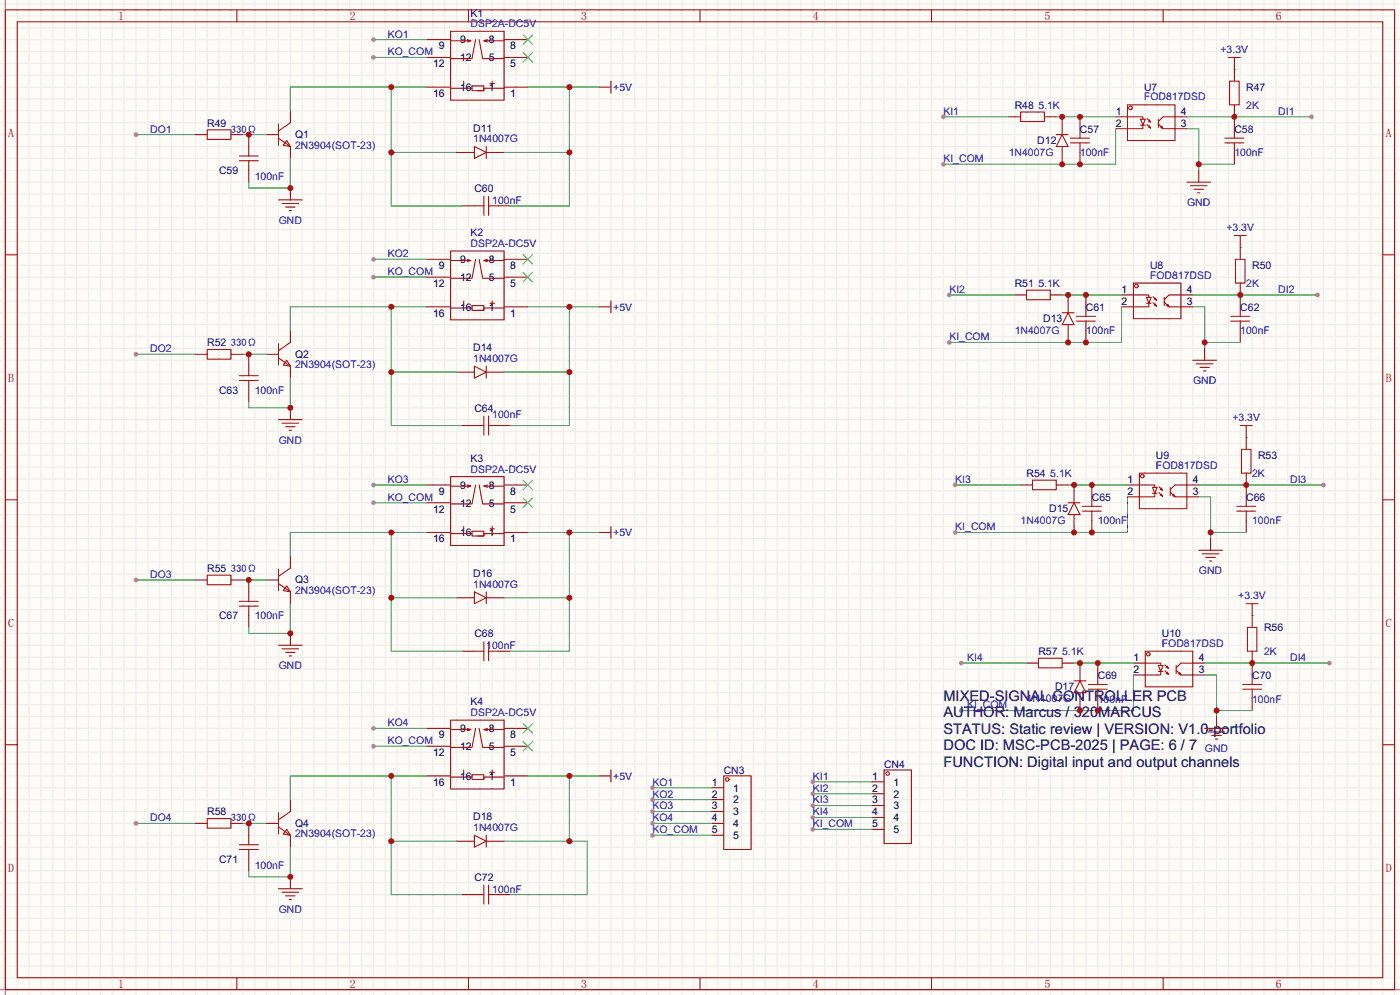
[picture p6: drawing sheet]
<svg xmlns="http://www.w3.org/2000/svg" width="299mm" height="213mm" viewBox="0 0 299 213" stroke-linecap="round" stroke-linejoin="round" font-family="sans-serif">
<path d="M0 0h299.5v212.8h-299.5z" fill="#fffcf7"/>
<g fill="none" stroke="#ededed" stroke-width=".25">
<path d="M0 .9h299.5M0 3.4h299.5M0 5.9h299.5M0 8.5h299.5M0 11h299.5M0 13.6h299.5M0 16.1h299.5M0 18.6h299.5M1.1 0v212.8M3.7 0v212.8M6.2 0v212.8M8.8 0v212.8"/>
<path d="M11.3 0v212.8M13.8 0v212.8M16.4 0v212.8M18.9 0v212.8M21.5 0v212.8M24 0v212.8M26.5 0v212.8M29.1 0v212.8M31.6 0v212.8M34.2 0v212.8M36.7 0v212.8M39.2 0v212.8"/>
<path d="M41.8 0v212.8M44.3 0v212.8M46.9 0v212.8M49.4 0v212.8M51.9 0v212.8M54.5 0v212.8M57 0v212.8M59.6 0v212.8M62.1 0v212.8M64.6 0v212.8M67.2 0v212.8M69.7 0v212.8"/>
<path d="M72.3 0v212.8M74.8 0v212.8M77.3 0v212.8M79.9 0v212.8M82.4 0v212.8M85 0v212.8M87.5 0v212.8M90 0v212.8M92.6 0v212.8M95.1 0v212.8M97.7 0v212.8M100.2 0v212.8"/>
<path d="M102.7 0v212.8M105.3 0v212.8M107.8 0v212.8M110.4 0v212.8M112.9 0v212.8M115.4 0v212.8M118 0v212.8M120.5 0v212.8M123.1 0v212.8M125.6 0v212.8M128.1 0v212.8M130.7 0v212.8"/>
<path d="M133.2 0v212.8M135.8 0v212.8M138.3 0v212.8M140.8 0v212.8M143.4 0v212.8M145.9 0v212.8M148.5 0v212.8M151 0v212.8M153.5 0v212.8M156.1 0v212.8M158.6 0v212.8M161.2 0v212.8"/>
<path d="M163.7 0v212.8M166.2 0v212.8M168.8 0v212.8M171.3 0v212.8M173.9 0v212.8M176.4 0v212.8M178.9 0v212.8M181.5 0v212.8M184 0v212.8M186.6 0v212.8M189.1 0v212.8M191.6 0v212.8"/>
<path d="M194.2 0v212.8M196.7 0v212.8M199.3 0v212.8M201.8 0v212.8M204.3 0v212.8M206.9 0v212.8M209.4 0v212.8M212 0v212.8M214.5 0v212.8M217 0v212.8M219.6 0v212.8M222.1 0v212.8"/>
<path d="M224.7 0v212.8M227.2 0v212.8M229.7 0v212.8M232.3 0v212.8M234.8 0v212.8M237.4 0v212.8M239.9 0v212.8M242.4 0v212.8M245 0v212.8M247.5 0v212.8M250.1 0v212.8M252.6 0v212.8"/>
<path d="M255.1 0v212.8M257.7 0v212.8M260.2 0v212.8M262.8 0v212.8M265.3 0v212.8M267.8 0v212.8M270.4 0v212.8M272.9 0v212.8M275.5 0v212.8M278 0v212.8M280.5 0v212.8M283.1 0v212.8"/>
<path d="M285.6 0v212.8M288.2 0v212.8M290.7 0v212.8M293.2 0v212.8M295.8 0v212.8M298.3 0v212.8M0 21.2h299.5M0 23.7h299.5M0 26.3h299.5M0 28.8h299.5M0 31.3h299.5M0 33.9h299.5"/>
<path d="M0 36.4h299.5M0 39h299.5M0 41.5h299.5M0 44h299.5M0 46.6h299.5M0 49.1h299.5M0 51.7h299.5M0 54.2h299.5M0 56.7h299.5M0 59.3h299.5M0 61.8h299.5M0 64.4h299.5"/>
<path d="M0 66.9h299.5M0 69.4h299.5M0 72h299.5M0 74.5h299.5M0 77.1h299.5M0 79.6h299.5M0 82.1h299.5M0 84.7h299.5M0 87.2h299.5M0 89.8h299.5M0 92.3h299.5M0 94.8h299.5"/>
<path d="M0 97.4h299.5M0 99.9h299.5M0 102.5h299.5M0 105h299.5M0 107.5h299.5M0 110.1h299.5M0 112.6h299.5M0 115.2h299.5M0 117.7h299.5M0 120.2h299.5M0 122.8h299.5M0 125.3h299.5"/>
<path d="M0 127.9h299.5M0 130.4h299.5M0 132.9h299.5M0 135.5h299.5M0 138h299.5M0 140.6h299.5M0 143.1h299.5M0 145.6h299.5M0 148.2h299.5M0 150.7h299.5M0 153.3h299.5M0 155.8h299.5"/>
<path d="M0 158.3h299.5M0 160.9h299.5M0 163.4h299.5M0 166h299.5M0 168.5h299.5M0 171h299.5M0 173.6h299.5M0 176.1h299.5M0 178.7h299.5M0 181.2h299.5M0 183.7h299.5M0 186.3h299.5"/>
<path d="M0 188.8h299.5M0 191.4h299.5M0 193.9h299.5M0 196.4h299.5M0 199h299.5M0 201.5h299.5M0 204.1h299.5M0 206.6h299.5M0 209.1h299.5M0 211.7h299.5"/>
</g>
<path d="M1.1 0v212.8M0 211.7h299.5" fill="none" stroke="#999" stroke-width=".25"/>
<g fill="none" stroke="#870000" stroke-width=".21">
<path d="M91.3 18.6h5.1M91.3 12.3h5.1M91.3 8.5h5.1M107.8 18.6h5.1M107.8 12.3h5.1M107.8 8.5h5.1M128.1 18.6h2.6M264 12.3v5.1M41.8 28.8h2.5M49.4 28.8h2.5M53.2 28.8v2.5M53.2 36.4v2.6"/>
<path d="M57 28.8h2.6M62.1 23.7v2.6M62.1 31.3v2.6M97.7 32.6h3.8M104 32.6h3.8M215.8 25h2.5M223.4 25h2.5M227.2 25v3.8M227.2 31.3v3.8M231 25v2.5M231 32.6v2.5M238.6 25h2.6"/>
<path d="M238.6 27.5h2.6M251.3 25h2.6M251.3 27.5h2.6M256.4 36.4v2.6M264 22.4v5.1M264 32.6v2.5M62.1 40.2v2.6M91.3 59.3h5.1M91.3 55.5h5.1M98.9 44h2.6M106.6 44h2.5M107.8 59.3h5.1"/>
<path d="M107.8 55.5h5.1M265.3 50.4v5.1M41.8 75.8h2.5M49.4 75.8h2.5M53.2 75.8v2.5M57 75.8h2.6M62.1 70.7v2.5M62.1 78.3v2.6M91.3 65.6h5.1M97.7 79.6h3.8M104 79.6h3.8M107.8 65.6h5.1"/>
<path d="M128.1 65.6h2.6M217 63.1h2.6M224.7 63.1h2.5M228.5 63.1v3.8M228.5 69.4v3.8M232.3 63.1v2.5M232.3 70.7v2.5M239.9 65.6h2.5M239.9 63.1h2.5M252.6 65.6h2.5M252.6 63.1h2.5M257.7 74.5v2.6"/>
<path d="M265.3 60.5v5.1M265.3 70.7v2.5M53.2 83.4v2.5M62.1 87.2v2.6M98.9 91h2.6M106.6 91h2.5M266.6 91v5.1M62.1 119v2.5M91.3 113.9h5.1M91.3 103.7h5.1M91.3 107.5h5.1M107.8 113.9h5.1"/>
<path d="M107.8 103.7h5.1M107.8 107.5h5.1M128.1 113.9h2.6M218.3 103.7h2.6M225.9 103.7h2.6M229.7 103.7v3.8M229.7 110.1v3.8M233.6 103.7v2.6M233.6 111.3v2.6M241.2 103.7h2.5M241.2 106.3h2.5M253.9 103.7h2.5"/>
<path d="M253.9 106.3h2.5M259 115.2v2.5M266.6 101.2v5.1M266.6 111.3v2.6M41.8 124h2.5M49.4 124h2.5M53.2 124v2.6M53.2 131.7v2.5M57 124h2.6M62.1 126.6v2.5M62.1 135.5v2.5M97.7 127.9h3.8"/>
<path d="M98.9 139.3h2.6M104 127.9h3.8M106.6 139.3h2.5M267.8 129.1v5.1M267.8 139.3v5.1M91.3 159.6h5.1M91.3 155.8h5.1M107.8 159.6h5.1M107.8 155.8h5.1M219.6 141.8h2.5M227.2 141.8h2.5M231 141.8v3.8"/>
<path d="M231 148.2v3.8M234.8 141.8v2.6M234.8 149.4v2.6M242.4 141.8h2.6M242.4 144.4h2.6M255.1 141.8h2.6M255.1 144.4h2.6M260.2 153.3v2.5M267.8 149.4v2.6M41.8 176.1h2.5M49.4 176.1h2.5M53.2 176.1v2.6"/>
<path d="M57 176.1h2.6M62.1 171v2.6M62.1 178.7v2.5M91.3 166h5.1M97.7 179.9h3.8M104 179.9h3.8M107.8 166h5.1M128.1 166h2.6M152.3 176.1h2.5M152.3 168.5h2.5M152.3 171h2.5M152.3 173.6h2.5"/>
<path d="M152.3 178.7h2.5M186.6 167.2h2.5M186.6 169.8h2.5M186.6 172.3h2.5M186.6 174.8h2.5M186.6 177.4h2.5M53.2 183.7v2.6M62.1 187.5v2.6M98.9 191.4h2.6M106.6 191.4h2.5"/>
</g>
<g fill="none" stroke="#a10000" stroke-width=".21">
<path d="M1.1 2.1h297.2v209.6h-297.2zM3.7 4.7h292.1v204.4h-292.1zM50.7 2.1v2.6M96.4 6.7h11.4v14.7h-11.4zM96.4 18.9h4.6M99.2 17.4v1M99.9 8.5l.8 .2h-4.3M100.2 2.1v2.6M100.7 8.7l-.8 .3M101 18.4h2.5v1h-2.5zM101.7 8.5l-.7 4h-4.6M102.5 8.5l.8 4h4.5"/>
<path d="M103.5 8.7l.8 .3M104.3 8.5l-.8 .2h4.3M104.8 17.9h1M105.3 17.4v1M107.8 18.9h-4.3v.5h-1.3M130.7 17.4v2.5M149.7 2.1v2.6M199.3 2.1v2.6M248.8 2.1v2.6M262.8 12.3h2.5M263 17.4h2v5h-2zM44.3 27.8h5.1v2h-5.1z"/>
<path d="M51.2 33.4h4M51.2 34.4h4M53.2 31.3v2.1M53.2 34.4v2M59.6 29.6l2.5 1.7M59.6 26.5v4.6M61.3 30.1l.8 1.2-1.5-.2zM62.1 26.3l-2.5 1.7M101.5 31.3l2.5 1.3-2.5 1.3zM104 31.3v2.6M218.3 24h5.1v2h-5.1zM225.9 28.8h2.6"/>
<path d="M227.2 28.8l1.3 2.5h-2.6zM229 30.6h4M229 29.6h4M231 27.5v2.1M231 30.6v2M241.2 22.4h10.1v7.7h-10.1zM241.2 25h3.3v.5M244 25.5h1l-.5 1.3zM244 26.8h1M244.5 26.8v.7h-3.3M245.4 25.4l.7 .7-.2-.5M245.4 26.6l.7 .8-.2-.5"/>
<path d="M245.6 25.9l.5 .2M245.6 27.1l.5 .3M247.8 26.5l1 1-.3-.5M247.8 25.5v1.8M248.3 27.3l.5 .2h2.5M251.3 25h-2.5l-1 1M253.9 39h5.1M254.6 39.7h3.6M262 30.6h4.1M262 29.6h4.1M264 27.5v2.1M264 30.6v2"/>
<path d="M1.1 54.5h2.6M59.6 42.8h5M60.3 43.5h3.6M61.1 44.3h2M61.8 45h.6M96.4 53.7h11.4v14.7h-11.4zM99.9 55.5l.8 .2h-4.3M100.7 55.7l-.8 .3M101.5 44h2M101.7 55.5l-.7 4h-4.6M102.5 55.5l.8 4h4.5M103.5 55.7l.8 .3"/>
<path d="M103.5 42v4.1M104.3 55.5l-.8 .2h4.3M104.5 42v4.1M104.5 44h2.1M255.4 40.5h2M256.2 41.2h.5M264 50.4h2.6M264.3 55.5h2v5h-2zM295.8 54.5h2.5M44.3 74.8h5.1v2h-5.1zM53.2 78.3v2.1M59.6 73.5v4.6"/>
<path d="M59.6 76.5l2.5 1.8M61.3 77.1l.8 1.2-1.5-.2zM62.1 73.2l-2.5 1.8M96.4 65.9h4.6M99.2 64.4v1M101 65.4h2.5v1h-2.5zM101.5 78.3l2.5 1.3-2.5 1.3zM104 78.3v2.6M104.8 64.9h1M105.3 64.4v1M107.8 65.9h-4.3v.5h-1.3M130.7 64.4v2.5"/>
<path d="M219.6 62.1h5.1v2h-5.1zM227.2 66.9h2.5M228.5 66.9l1.2 2.5h-2.5zM230.3 68.7h4M230.3 67.7h4M232.3 65.6v2.1M232.3 68.7v2M242.4 60.5h10.2v7.7h-10.2zM242.4 63.1h3.3v.5M245.2 63.6h1.1l-.6 1.3zM245.2 64.9h1.1M245.7 64.9v.7h-3.3"/>
<path d="M246.6 63.5l.8 .7-.3-.5M246.6 64.7l.8 .8-.3-.5M246.9 64l.5 .2M246.9 65.2l.5 .3M249 64.6l1.1 1-.3-.5M249 63.6v1.8M249.6 65.4l.5 .2h2.5M252.6 63.1h-2.5l-1.1 1M255.1 77.1h5.1M255.9 77.8h3.6M256.7 78.6h2M257.4 79.3h.5"/>
<path d="M263.3 68.7h4M263.3 67.7h4M265.3 65.6v2.1M265.3 68.7v2M51.2 80.4h4M51.2 81.4h4M53.2 81.4v2M59.6 89.8h5M60.3 90.5h3.6M61.1 91.3h2M61.8 92h.6M101.5 91h2"/>
<path d="M103.5 89v4.1M104.5 91h2.1M104.5 89v4.1M265.3 91h2.5M265.6 96.1h2v5.1h-2zM1.1 106.9h2.6M96.4 101.9h11.4v14.8h-11.4zM96.4 114.1h4.6M99.2 112.6v1M99.9 103.7l.8 .3h-4.3M100.7 104l-.8 .2M101 113.6h2.5v1h-2.5z"/>
<path d="M101.7 103.7l-.7 4.1h-4.6M102.5 103.7l.8 4.1h4.5M103.5 104l.8 .2M104.3 103.7l-.8 .3h4.3M104.8 113.1h1M105.3 112.6v1M107.8 114.1h-4.3v.5h-1.3M130.7 112.6v2.6M220.9 102.7h5v2h-5zM228.5 107.5h2.5M229.7 107.5l1.3 2.6h-2.5zM231.5 109.3h4.1"/>
<path d="M231.5 108.3h4.1M233.6 106.3v2M233.6 109.3v2M243.7 101.2h10.2v7.6h-10.2zM243.7 103.7h3.3v.5M246.5 104.2h1l-.5 1.3zM246.5 105.5h1M247 105.5v.8h-3.3M247.9 104.1l.8 .8-.3-.5M247.9 105.4l.8 .7-.3-.5M248.2 104.6l.5 .3M248.2 105.9l.5 .2"/>
<path d="M250.3 105.2l1 1.1-.2-.5M250.3 104.2v1.8M250.8 106l.5 .3h2.6M253.9 103.7h-2.6l-1 1M256.4 117.7h5.1M257.2 118.5h3.5M257.9 119.2h2.1M258.7 120h.5M264.5 109.3h4.1M264.5 108.3h4.1M266.6 106.3v2M266.6 109.3v2"/>
<path d="M295.8 106.9h2.5M44.3 123h5.1v2.1h-5.1zM51.2 128.6h4M51.2 129.6h4M53.2 126.6v2M53.2 129.6v2.1M59.6 138h5M59.6 121.8v4.5M59.6 124.8l2.5 1.8M60.3 138.8h3.6M61.1 139.5h2M61.3 125.3l.8 1.3-1.5-.3z"/>
<path d="M62.1 121.5l-2.5 1.8M101.5 126.6l2.5 1.3-2.5 1.2zM101.5 139.3h2M103.5 137.3v4M104 126.6v2.5M104.5 139.3h2.1M104.5 137.3v4M245 139.3h10.1v7.6h-10.1zM266.6 129.1h2.5M266.8 134.2h2.1v5.1h-2.1zM1.1 159.3h2.6M61.8 140.3h.6"/>
<path d="M96.4 154h11.4v14.7h-11.4zM99.9 155.8l.8 .2h-4.3M100.7 156l-.8 .3M101.7 155.8l-.7 4.1h-4.6M102.5 155.8l.8 4.1h4.5M103.5 156l.8 .3M104.3 155.8l-.8 .2h4.3M222.1 140.8h5.1v2h-5.1zM229.7 145.6h2.6M231 145.6l1.3 2.6h-2.6zM232.8 147.4h4.1M232.8 146.4h4.1"/>
<path d="M234.8 144.4v2M234.8 147.4v2M245 141.8h3.3v.5M247.8 142.3h1l-.5 1.3zM247.8 143.6h1M248.3 143.6v.8h-3.3M249.2 142.2l.7 .8-.2-.5M249.2 143.5l.7 .7-.2-.5M249.4 142.7l.5 .3M249.4 144l.5 .2M251.6 143.3l1 1.1-.3-.5M251.6 142.3v1.8"/>
<path d="M252.1 144.1l.5 .3h2.5M255.1 141.8h-2.5l-1 1M257.7 155.8h5.1M258.4 156.6h3.6M259.2 157.3h2M260 158.1h.5M265.8 147.4h4.1M265.8 146.4h4.1M267.8 144.4v2M267.8 147.4v2M295.8 159.3h2.5M44.3 175.1h5.1v2h-5.1z"/>
<path d="M53.2 178.7v2M59.6 173.8v4.6M59.6 176.9l2.5 1.8M61.3 177.4l.8 1.3-1.5-.3zM62.1 173.6l-2.5 1.8M96.4 166.2h4.6M99.2 164.7v1M101 165.7h2.5v1h-2.5zM101.5 178.7l2.5 1.2-2.5 1.3zM104 178.7v2.5M104.8 165.2h1M105.3 164.7v1"/>
<path d="M107.8 166.2h-4.3v.5h-1.3M130.7 164.7v2.5M154.8 166h5.9v15.7h-5.9zM189.1 164.7h5.8v15.7h-5.8zM51.2 180.7h4M51.2 181.7h4M53.2 181.7v2M59.6 190.1h5M60.3 190.8h3.6M61.1 191.6h2M61.8 192.4h.6M101.5 191.4h2"/>
<path d="M103.5 189.3v4.1M104.5 189.3v4.1M104.5 191.4h2.1M50.7 209.1v2.6M100.2 209.1v2.6M149.7 209.1v2.6M199.3 209.1v2.6M248.8 209.1v2.6"/>
<circle cx="241.8" cy="23.1" r=".38"/>
<circle cx="243.1" cy="61.2" r=".38"/>
<circle cx="244.3" cy="101.8" r=".38"/>
<circle cx="245.6" cy="139.9" r=".38"/>
<circle cx="155.6" cy="166.7" r=".38"/>
<circle cx="189.9" cy="165.4" r=".38"/>
</g>
<g fill="none" stroke="#3c3" stroke-width=".21">
<path d="M111.9 11.3l2 2M111.9 7.5l2 2M113.9 11.3l-2 2M113.9 7.5l-2 2M111.9 58.3l2 2M111.9 54.4l2 2.1M113.9 58.3l-2 2M113.9 54.4l-2 2.1M111.9 106.5l2 2M111.9 102.7l2 2M113.9 106.5l-2 2M113.9 102.7l-2 2"/>
<path d="M111.9 158.6l2 2M111.9 154.8l2 2M113.9 158.6l-2 2M113.9 154.8l-2 2"/>
</g>
<path d="M253.9 27.5h2.5v8.9M256.4 35.1h7.6" fill="none" stroke="#008700" stroke-width=".21"/>
<circle cx="256.4" cy="35.1" r=".63" fill="#c00"/>
<path d="M255.1 65.6h2.6v8.9M257.7 73.2h7.6" fill="none" stroke="#008700" stroke-width=".21"/>
<circle cx="257.7" cy="73.2" r=".63" fill="#c00"/>
<path d="M264 14.8h.1M265.3 52.9h.1M256.4 106.3h2.6v8.9M259 113.9h7.6" fill="none" stroke="#008700" stroke-width=".21"/>
<circle cx="259" cy="113.9" r=".63" fill="#c00"/>
<path d="M257.7 144.4h2.5v8.9M260.2 152h7.6" fill="none" stroke="#008700" stroke-width=".21"/>
<circle cx="260.2" cy="152" r=".63" fill="#c00"/>
<path d="M62.1 33.9v6.3h-8.9v-1.2M266.6 93.6h.1M267.8 131.7h.1" fill="none" stroke="#008700" stroke-width=".21"/>
<circle cx="62.1" cy="40.2" r=".63" fill="#c00"/>
<path d="M112.9 18.6h15.2M121.8 18.6v25.4h-12.7M107.8 32.6h14" fill="none" stroke="#008700" stroke-width=".21"/>
<g fill="#c00">
<circle cx="121.8" cy="18.6" r=".63"/>
<circle cx="121.8" cy="32.6" r=".63"/>
</g>
<path d="M62.1 80.9v6.3h-8.9v-1.3" fill="none" stroke="#008700" stroke-width=".21"/>
<circle cx="62.1" cy="87.2" r=".63" fill="#c00"/>
<path d="M107.8 79.6h14M112.9 65.6h15.2M121.8 65.6v25.4h-12.7" fill="none" stroke="#008700" stroke-width=".21"/>
<g fill="#c00">
<circle cx="121.8" cy="65.6" r=".63"/>
<circle cx="121.8" cy="79.6" r=".63"/>
</g>
<path d="M62.1 129.1v6.4h-8.9v-1.3" fill="none" stroke="#008700" stroke-width=".21"/>
<circle cx="62.1" cy="135.5" r=".63" fill="#c00"/>
<path d="M112.9 113.9h15.2M121.8 113.9v25.4h-12.7M107.8 127.9h14" fill="none" stroke="#008700" stroke-width=".21"/>
<g fill="#c00">
<circle cx="121.8" cy="113.9" r=".63"/>
<circle cx="121.8" cy="127.9" r=".63"/>
</g>
<path d="M62.1 181.2v6.3h-8.9v-1.2" fill="none" stroke="#008700" stroke-width=".21"/>
<circle cx="62.1" cy="187.5" r=".63" fill="#c00"/>
<path d="M107.8 179.9h17.8v11.5h-16.5M112.9 166h15.2M121.8 166v13.9" fill="none" stroke="#008700" stroke-width=".21"/>
<g fill="#c00">
<circle cx="121.8" cy="166" r=".63"/>
<circle cx="121.8" cy="179.9" r=".63"/>
</g>
<path d="M238.6 27.5v7.6h-36.8" fill="none" stroke="#008700" stroke-width=".21"/>
<g fill="#c00">
<circle cx="227.2" cy="35.1" r=".63"/>
<circle cx="231" cy="35.1" r=".63"/>
</g>
<circle cx="201.8" cy="35.1" r=".51" fill="#999"/>
<path d="M253.9 25h26.6" fill="none" stroke="#008700" stroke-width=".21"/>
<circle cx="264" cy="25" r=".63" fill="#c00"/>
<circle cx="280.5" cy="25" r=".51" fill="#999"/>
<path d="M255.1 63.1h26.7" fill="none" stroke="#008700" stroke-width=".21"/>
<circle cx="265.3" cy="63.1" r=".63" fill="#c00"/>
<circle cx="281.8" cy="63.1" r=".51" fill="#999"/>
<path d="M241.2 106.3v7.6h-36.9" fill="none" stroke="#008700" stroke-width=".21"/>
<g fill="#c00">
<circle cx="229.7" cy="113.9" r=".63"/>
<circle cx="233.6" cy="113.9" r=".63"/>
</g>
<circle cx="204.3" cy="113.9" r=".51" fill="#999"/>
<path d="M256.4 103.7h26.7" fill="none" stroke="#008700" stroke-width=".21"/>
<circle cx="266.6" cy="103.7" r=".63" fill="#c00"/>
<circle cx="283.1" cy="103.7" r=".51" fill="#999"/>
<path d="M257.7 141.8h26.7" fill="none" stroke="#008700" stroke-width=".21"/>
<circle cx="267.8" cy="141.8" r=".63" fill="#c00"/>
<circle cx="284.4" cy="141.8" r=".51" fill="#999"/>
<path d="M29.1 28.8h12.7" fill="none" stroke="#008700" stroke-width=".21"/>
<circle cx="29.1" cy="28.8" r=".51" fill="#999"/>
<path d="M79.9 12.3h11.4" fill="none" stroke="#008700" stroke-width=".21"/>
<circle cx="79.9" cy="12.3" r=".51" fill="#999"/>
<path d="M79.9 8.5h11.4" fill="none" stroke="#008700" stroke-width=".21"/>
<circle cx="79.9" cy="8.5" r=".51" fill="#999"/>
<path d="M29.1 75.8h12.7" fill="none" stroke="#008700" stroke-width=".21"/>
<circle cx="29.1" cy="75.8" r=".51" fill="#999"/>
<path d="M79.9 59.3h11.4" fill="none" stroke="#008700" stroke-width=".21"/>
<circle cx="79.9" cy="59.3" r=".51" fill="#999"/>
<path d="M79.9 55.5h11.4" fill="none" stroke="#008700" stroke-width=".21"/>
<circle cx="79.9" cy="55.5" r=".51" fill="#999"/>
<path d="M29.1 124h12.7" fill="none" stroke="#008700" stroke-width=".21"/>
<circle cx="29.1" cy="124" r=".51" fill="#999"/>
<path d="M79.9 107.5h11.4" fill="none" stroke="#008700" stroke-width=".21"/>
<circle cx="79.9" cy="107.5" r=".51" fill="#999"/>
<path d="M79.9 103.7h11.4" fill="none" stroke="#008700" stroke-width=".21"/>
<circle cx="79.9" cy="103.7" r=".51" fill="#999"/>
<path d="M29.1 176.1h12.7" fill="none" stroke="#008700" stroke-width=".21"/>
<circle cx="29.1" cy="176.1" r=".51" fill="#999"/>
<path d="M79.9 159.6h11.4" fill="none" stroke="#008700" stroke-width=".21"/>
<circle cx="79.9" cy="159.6" r=".51" fill="#999"/>
<path d="M79.9 155.8h11.4" fill="none" stroke="#008700" stroke-width=".21"/>
<circle cx="79.9" cy="155.8" r=".51" fill="#999"/>
<path d="M173.9 167.2h12.7" fill="none" stroke="#008700" stroke-width=".21"/>
<circle cx="173.9" cy="167.2" r=".51" fill="#999"/>
<path d="M173.9 169.8h12.7" fill="none" stroke="#008700" stroke-width=".21"/>
<circle cx="173.9" cy="169.8" r=".51" fill="#999"/>
<path d="M173.9 172.3h12.7" fill="none" stroke="#008700" stroke-width=".21"/>
<circle cx="173.9" cy="172.3" r=".51" fill="#999"/>
<path d="M173.9 174.8h12.7" fill="none" stroke="#008700" stroke-width=".21"/>
<circle cx="173.9" cy="174.8" r=".51" fill="#999"/>
<path d="M173.9 177.4h12.7" fill="none" stroke="#008700" stroke-width=".21"/>
<circle cx="173.9" cy="177.4" r=".51" fill="#999"/>
<path d="M139.6 168.5h12.7" fill="none" stroke="#008700" stroke-width=".21"/>
<circle cx="139.6" cy="168.5" r=".51" fill="#999"/>
<path d="M139.6 171h12.7" fill="none" stroke="#008700" stroke-width=".21"/>
<circle cx="139.6" cy="171" r=".51" fill="#999"/>
<path d="M139.6 173.6h12.7" fill="none" stroke="#008700" stroke-width=".21"/>
<circle cx="139.6" cy="173.6" r=".51" fill="#999"/>
<path d="M139.6 176.1h12.7" fill="none" stroke="#008700" stroke-width=".21"/>
<circle cx="139.6" cy="176.1" r=".51" fill="#999"/>
<path d="M139.6 178.7h12.7" fill="none" stroke="#008700" stroke-width=".21"/>
<circle cx="139.6" cy="178.7" r=".51" fill="#999"/>
<path d="M242.4 144.4v7.6h-36.8" fill="none" stroke="#008700" stroke-width=".21"/>
<g fill="#c00">
<circle cx="231" cy="152" r=".63"/>
<circle cx="234.8" cy="152" r=".63"/>
</g>
<circle cx="205.6" cy="152" r=".51" fill="#999"/>
<path d="M205.6 141.8h14" fill="none" stroke="#008700" stroke-width=".21"/>
<circle cx="205.6" cy="141.8" r=".51" fill="#999"/>
<path d="M204.3 103.7h14" fill="none" stroke="#008700" stroke-width=".21"/>
<circle cx="204.3" cy="103.7" r=".51" fill="#999"/>
<path d="M239.9 65.6v7.6h-36.8" fill="none" stroke="#008700" stroke-width=".21"/>
<g fill="#c00">
<circle cx="228.5" cy="73.2" r=".63"/>
<circle cx="232.3" cy="73.2" r=".63"/>
</g>
<circle cx="203.1" cy="73.2" r=".51" fill="#999"/>
<path d="M203.1 63.1h13.9" fill="none" stroke="#008700" stroke-width=".21"/>
<circle cx="203.1" cy="63.1" r=".51" fill="#999"/>
<path d="M201.8 25h14" fill="none" stroke="#008700" stroke-width=".21"/>
<circle cx="201.8" cy="25" r=".51" fill="#999"/>
<path d="M225.9 25h12.7" fill="none" stroke="#008700" stroke-width=".21"/>
<g fill="#c00">
<circle cx="227.2" cy="25" r=".63"/>
<circle cx="231" cy="25" r=".63"/>
</g>
<path d="M227.2 63.1h12.7" fill="none" stroke="#008700" stroke-width=".21"/>
<g fill="#c00">
<circle cx="228.5" cy="63.1" r=".63"/>
<circle cx="232.3" cy="63.1" r=".63"/>
</g>
<path d="M228.5 103.7h12.7" fill="none" stroke="#008700" stroke-width=".21"/>
<g fill="#c00">
<circle cx="229.7" cy="103.7" r=".63"/>
<circle cx="233.6" cy="103.7" r=".63"/>
</g>
<path d="M229.7 141.8h12.7" fill="none" stroke="#008700" stroke-width=".21"/>
<g fill="#c00">
<circle cx="231" cy="141.8" r=".63"/>
<circle cx="234.8" cy="141.8" r=".63"/>
</g>
<path d="M51.9 28.8h5.1" fill="none" stroke="#008700" stroke-width=".21"/>
<circle cx="53.2" cy="28.8" r=".63" fill="#c00"/>
<path d="M83.7 18.6v25.4h15.2M91.3 18.6h-29.2v5.1M83.7 32.6h14" fill="none" stroke="#008700" stroke-width=".21"/>
<g fill="#c00">
<circle cx="83.7" cy="18.6" r=".63"/>
<circle cx="83.7" cy="32.6" r=".63"/>
</g>
<path d="M51.9 75.8h5.1" fill="none" stroke="#008700" stroke-width=".21"/>
<circle cx="53.2" cy="75.8" r=".63" fill="#c00"/>
<path d="M83.7 65.6v25.4h15.2M83.7 79.6h14M91.3 65.6h-29.2v5.1" fill="none" stroke="#008700" stroke-width=".21"/>
<g fill="#c00">
<circle cx="83.7" cy="65.6" r=".63"/>
<circle cx="83.7" cy="79.6" r=".63"/>
</g>
<path d="M51.9 124h5.1" fill="none" stroke="#008700" stroke-width=".21"/>
<circle cx="53.2" cy="124" r=".63" fill="#c00"/>
<path d="M83.7 113.9v25.4h15.2M91.3 113.9h-29.2v5.1M83.7 127.9h14" fill="none" stroke="#008700" stroke-width=".21"/>
<g fill="#c00">
<circle cx="83.7" cy="113.9" r=".63"/>
<circle cx="83.7" cy="127.9" r=".63"/>
</g>
<path d="M51.9 176.1h5.1" fill="none" stroke="#008700" stroke-width=".21"/>
<circle cx="53.2" cy="176.1" r=".63" fill="#c00"/>
<path d="M83.7 166v25.4h15.2M83.7 179.9h14M91.3 166h-29.2v5" fill="none" stroke="#008700" stroke-width=".21"/>
<g fill="#c00">
<circle cx="83.7" cy="166" r=".63"/>
<circle cx="83.7" cy="179.9" r=".63"/>
</g>
<g font-size="3.1">
<text x="201.8" y="149.8">MIXED-SIGNAL CONTROLLER PCB</text>
<text x="201.8" y="153.4">AUTHOR: Marcus / 320MARCUS</text>
<text x="201.8" y="156.9">STATUS: Static review | VERSION: V1.0-portfolio</text>
<text x="201.8" y="160.5">DOC ID: MSC-PCB-2025 | PAGE: 6 / 7</text>
<text x="201.8" y="164.1">FUNCTION: Digital input and output channels</text>
</g>
<g font-size="2.5" fill="#a00000">
<text x="25.3" y="4.3">1</text>
<text x="74.8" y="4.3">2</text>
<text x="124.3" y="4.3">3</text>
<text x="173.9" y="4.3">4</text>
<text x="223.4" y="4.3">5</text>
<text x="272.9" y="4.3">6</text>
<text x="1.8" y="29.2">A</text>
<text x="296.4" y="29.2">A</text>
<text x="1.8" y="81.6">B</text>
<text x="296.4" y="81.6">B</text>
<text x="1.8" y="134">C</text>
<text x="296.4" y="134">C</text>
<text x="1.8" y="186.4">D</text>
<text x="296.4" y="186.4">D</text>
<text x="25.3" y="211.3">1</text>
<text x="74.8" y="211.3">2</text>
<text x="124.3" y="211.3">3</text>
<text x="173.9" y="211.3">4</text>
<text x="223.4" y="211.3">5</text>
<text x="272.9" y="211.3">6</text>
</g>
<g font-size="2.2" fill="#00f">
<text x="100.7" y="5.8">DSP2A-DC5V</text>
<text x="82.9" y="11.8">KO_COM</text>
<text x="82.9" y="8">KO1</text>
<text x="261.1" y="11.3">+3.3V</text>
<text x="131.2" y="19.5">+5V</text>
<text x="222.1" y="23.3">5.1K</text>
<text x="244.7" y="21.5">FOD817DSD</text>
<text x="266.6" y="23.3">2K</text>
<text x="32.1" y="28.3">DO1</text>
<text x="49.4" y="28.3">330Ω</text>
<text x="201.8" y="24.5">KI1</text>
<text x="273.4" y="24.5">DI1</text>
<text x="63.1" y="31.8">2N3904(SOT-23)</text>
<text x="101.2" y="30.5">1N4007G</text>
<text x="201.8" y="34.7">KI_COM</text>
<text x="215.8" y="33.3">1N4007G</text>
<text x="231" y="33.4">100nF</text>
<text x="264" y="33.4">100nF</text>
<text x="54.5" y="38.5">100nF</text>
<text x="59.6" y="47.9">GND</text>
<text x="105.3" y="43.6">100nF</text>
<text x="253.9" y="44.1">GND</text>
<text x="100.7" y="52.8">DSP2A-DC5V</text>
<text x="262.3" y="49.4">+3.3V</text>
<text x="82.9" y="58.8">KO_COM</text>
<text x="82.9" y="55">KO2</text>
<text x="246" y="59.6">FOD817DSD</text>
<text x="203.1" y="62.6">KI2</text>
<text x="222.1" y="61.4">5.1K</text>
<text x="266.6" y="61.4">2K</text>
<text x="273.4" y="62.6">DI2</text>
<text x="131.2" y="66.4">+5V</text>
<text x="217.1" y="71.4">1N4007G</text>
<text x="232.3" y="71.5">100nF</text>
<text x="265.3" y="71.5">100nF</text>
<text x="32.1" y="75.3">DO2</text>
<text x="49.4" y="74.1">330Ω</text>
<text x="101.2" y="77.5">1N4007G</text>
<text x="203.1" y="72.8">KI_COM</text>
<text x="63.1" y="78.8">2N3904(SOT-23)</text>
<text x="255.2" y="82.2">GND</text>
<text x="54.5" y="84.2">100nF</text>
<text x="105.3" y="89.3">100nF</text>
<text x="59.6" y="94.9">GND</text>
<text x="263.6" y="90.1">+3.3V</text>
<text x="100.7" y="101.1">DSP2A-DC5V</text>
<text x="247.3" y="100.2">FOD817DSD</text>
<text x="82.9" y="107.1">KO_COM</text>
<text x="82.9" y="103.3">KO3</text>
<text x="204.3" y="103.3">KI3</text>
<text x="224.7" y="102">5.1K</text>
<text x="267.8" y="102">2K</text>
<text x="276" y="103.3">DI3</text>
<text x="204.3" y="113.4">KI_COM</text>
<text x="218.3" y="112.1">1N4007G</text>
<text x="234.8" y="112.2">100nF</text>
<text x="267.8" y="112.2">100nF</text>
<text x="131.2" y="114.7">+5V</text>
<text x="32.1" y="123.6">DO3</text>
<text x="49.4" y="122.3">330Ω</text>
<text x="101.2" y="125.7">1N4007G</text>
<text x="256.5" y="122.8">GND</text>
<text x="63.1" y="127">2N3904(SOT-23)</text>
<text x="264.9" y="128.2">+3.3V</text>
<text x="54.5" y="132.5">100nF</text>
<text x="59.6" y="143.2">GND</text>
<text x="104" y="138.8">100nF</text>
<text x="206.9" y="141.4">KI4</text>
<text x="227.2" y="140.1">5.1K</text>
<text x="248.5" y="138.3">FOD817DSD</text>
<text x="270.4" y="140.1">2K</text>
<text x="276" y="141.4">DI4</text>
<text x="82.9" y="155.3">KO4</text>
<text x="100.7" y="153.2">DSP2A-DC5V</text>
<text x="206.9" y="151.5">KI_COM</text>
<text x="219.6" y="150.2">1N4007G</text>
<text x="234.8" y="150.3">100nF</text>
<text x="267.8" y="150.3">100nF</text>
<text x="82.9" y="159.2">KO_COM</text>
<text x="257.7" y="160.9">GND</text>
<text x="131.2" y="166.8">+5V</text>
<text x="173.9" y="166.8">KI1</text>
<text x="139.6" y="168">KO1</text>
<text x="139.6" y="170.6">KO2</text>
<text x="139.6" y="173.1">KO3</text>
<text x="173.9" y="169.3">KI2</text>
<text x="173.9" y="171.9">KI3</text>
<text x="32.1" y="175.7">DO4</text>
<text x="49.4" y="175.7">330Ω</text>
<text x="63.1" y="179.1">2N3904(SOT-23)</text>
<text x="101.2" y="177.8">1N4007G</text>
<text x="139.6" y="175.7">KO4</text>
<text x="139.6" y="178.2">KO_COM</text>
<text x="173.9" y="174.4">KI4</text>
<text x="173.9" y="176.9">KI_COM</text>
<text x="54.5" y="185.8">100nF</text>
<text x="105.3" y="190.9">100nF</text>
<text x="59.6" y="195.2">GND</text>
</g>
<g font-size="2.2" fill="#000080">
<text x="100.7" y="3.5">K1</text>
<text x="217" y="23.3">R48</text>
<text x="244.7" y="19.4">U7</text>
<text x="266.6" y="19.5">R47</text>
<text x="44.3" y="27.1">R49</text>
<text x="63.1" y="29.5">Q1</text>
<text x="101.2" y="28.1">D11</text>
<text x="231" y="28.3">C57</text>
<text x="264" y="28.3">C58</text>
<text x="221.9" y="30.8">D12</text>
<text x="46.9" y="37.2">C59</text>
<text x="101.5" y="41">C60</text>
<text x="100.7" y="50.5">K2</text>
<text x="246" y="57.5">U8</text>
<text x="267.8" y="57.6">R50</text>
<text x="217" y="61.4">R51</text>
<text x="223.1" y="68.9">D13</text>
<text x="232.3" y="66.4">C61</text>
<text x="265.3" y="66.4">C62</text>
<text x="44.3" y="74.1">R52</text>
<text x="63.1" y="76.5">Q2</text>
<text x="101.2" y="75.1">D14</text>
<text x="46.9" y="84.2">C63</text>
<text x="101.5" y="88">C64</text>
<text x="100.7" y="98.8">K3</text>
<text x="247.3" y="98.1">U9</text>
<text x="269.1" y="98.2">R53</text>
<text x="219.6" y="102">R54</text>
<text x="233.6" y="107.1">C65</text>
<text x="266.6" y="107.1">C66</text>
<text x="224.4" y="109.5">D15</text>
<text x="44.3" y="122.3">R55</text>
<text x="63.1" y="124.8">Q3</text>
<text x="101.2" y="123.4">D16</text>
<text x="46.9" y="132.5">C67</text>
<text x="101.5" y="136.3">C68</text>
<text x="248.5" y="136.2">U10</text>
<text x="270.4" y="135">R56</text>
<text x="222.1" y="140.1">R57</text>
<text x="225.7" y="147.6">D17</text>
<text x="234.8" y="145.2">C69</text>
<text x="267.8" y="145.2">C70</text>
<text x="100.7" y="150.9">K4</text>
<text x="154.8" y="165.5">CN3</text>
<text x="189.1" y="164.2">CN4</text>
<text x="44.3" y="174.4">R58</text>
<text x="63.1" y="176.9">Q4</text>
<text x="101.2" y="175.5">D18</text>
<text x="46.9" y="184.6">C71</text>
<text x="101.5" y="188.4">C72</text>
</g>
<g font-size="2.2">
<text x="93.9" y="10.6">9</text>
<text x="98.4" y="9.3">9</text>
<text x="104.5" y="9.3">8</text>
<text x="109.1" y="10.6">8</text>
<text x="92.6" y="14.4">12</text>
<text x="98.4" y="13.1">12</text>
<text x="104.5" y="13.1">5</text>
<text x="109.1" y="14.4">5</text>
<text x="92.6" y="20.7">16</text>
<text x="98.4" y="19.5">16</text>
<text x="104.5" y="19.5">1</text>
<text x="109.1" y="20.7">1</text>
<text x="238.7" y="24.5">1</text>
<text x="238.7" y="27.1">2</text>
<text x="252.6" y="27.1">3</text>
<text x="252.6" y="24.5">4</text>
<text x="93.9" y="57.6">9</text>
<text x="98.4" y="56.3">9</text>
<text x="104.5" y="56.3">8</text>
<text x="109.1" y="57.6">8</text>
<text x="92.6" y="61.4">12</text>
<text x="98.4" y="60.1">12</text>
<text x="104.5" y="60.1">5</text>
<text x="109.1" y="61.4">5</text>
<text x="239.9" y="62.6">1</text>
<text x="239.9" y="65.2">2</text>
<text x="253.9" y="65.2">3</text>
<text x="253.9" y="62.6">4</text>
<text x="92.6" y="67.7">16</text>
<text x="98.4" y="66.4">16</text>
<text x="104.5" y="66.4">1</text>
<text x="109.1" y="67.7">1</text>
<text x="93.9" y="105.8">9</text>
<text x="98.4" y="104.5">9</text>
<text x="104.5" y="104.5">8</text>
<text x="109.1" y="105.8">8</text>
<text x="241.2" y="103.3">1</text>
<text x="241.2" y="105.8">2</text>
<text x="255.1" y="105.8">3</text>
<text x="255.1" y="103.3">4</text>
<text x="92.6" y="109.6">12</text>
<text x="98.4" y="108.4">12</text>
<text x="104.5" y="108.4">5</text>
<text x="109.1" y="109.6">5</text>
<text x="92.6" y="116">16</text>
<text x="98.4" y="114.7">16</text>
<text x="104.5" y="114.7">1</text>
<text x="109.1" y="116">1</text>
<text x="242.5" y="141.4">1</text>
<text x="242.5" y="143.9">2</text>
<text x="256.4" y="143.9">3</text>
<text x="256.4" y="141.4">4</text>
<text x="92.6" y="161.7">12</text>
<text x="93.9" y="157.9">9</text>
<text x="98.4" y="156.6">9</text>
<text x="98.4" y="160.4">12</text>
<text x="104.5" y="160.4">5</text>
<text x="104.5" y="156.6">8</text>
<text x="109.1" y="161.7">5</text>
<text x="109.1" y="157.9">8</text>
<text x="98.4" y="166.8">16</text>
<text x="104.5" y="166.8">1</text>
<text x="186.6" y="166.8">1</text>
<text x="92.6" y="168">16</text>
<text x="109.1" y="168">1</text>
<text x="152.3" y="168">1</text>
<text x="152.3" y="170.6">2</text>
<text x="152.3" y="173.1">3</text>
<text x="156.8" y="169.3">1</text>
<text x="156.8" y="171.9">2</text>
<text x="186.6" y="169.3">2</text>
<text x="186.6" y="171.9">3</text>
<text x="191.1" y="168">1</text>
<text x="191.1" y="170.6">2</text>
<text x="191.1" y="173.1">3</text>
<text x="152.3" y="175.7">4</text>
<text x="152.3" y="178.2">5</text>
<text x="156.8" y="174.4">3</text>
<text x="156.8" y="176.9">4</text>
<text x="156.8" y="179.5">5</text>
<text x="186.6" y="174.4">4</text>
<text x="186.6" y="176.9">5</text>
<text x="191.1" y="175.7">4</text>
<text x="191.1" y="178.2">5</text>
</g>
</svg>
